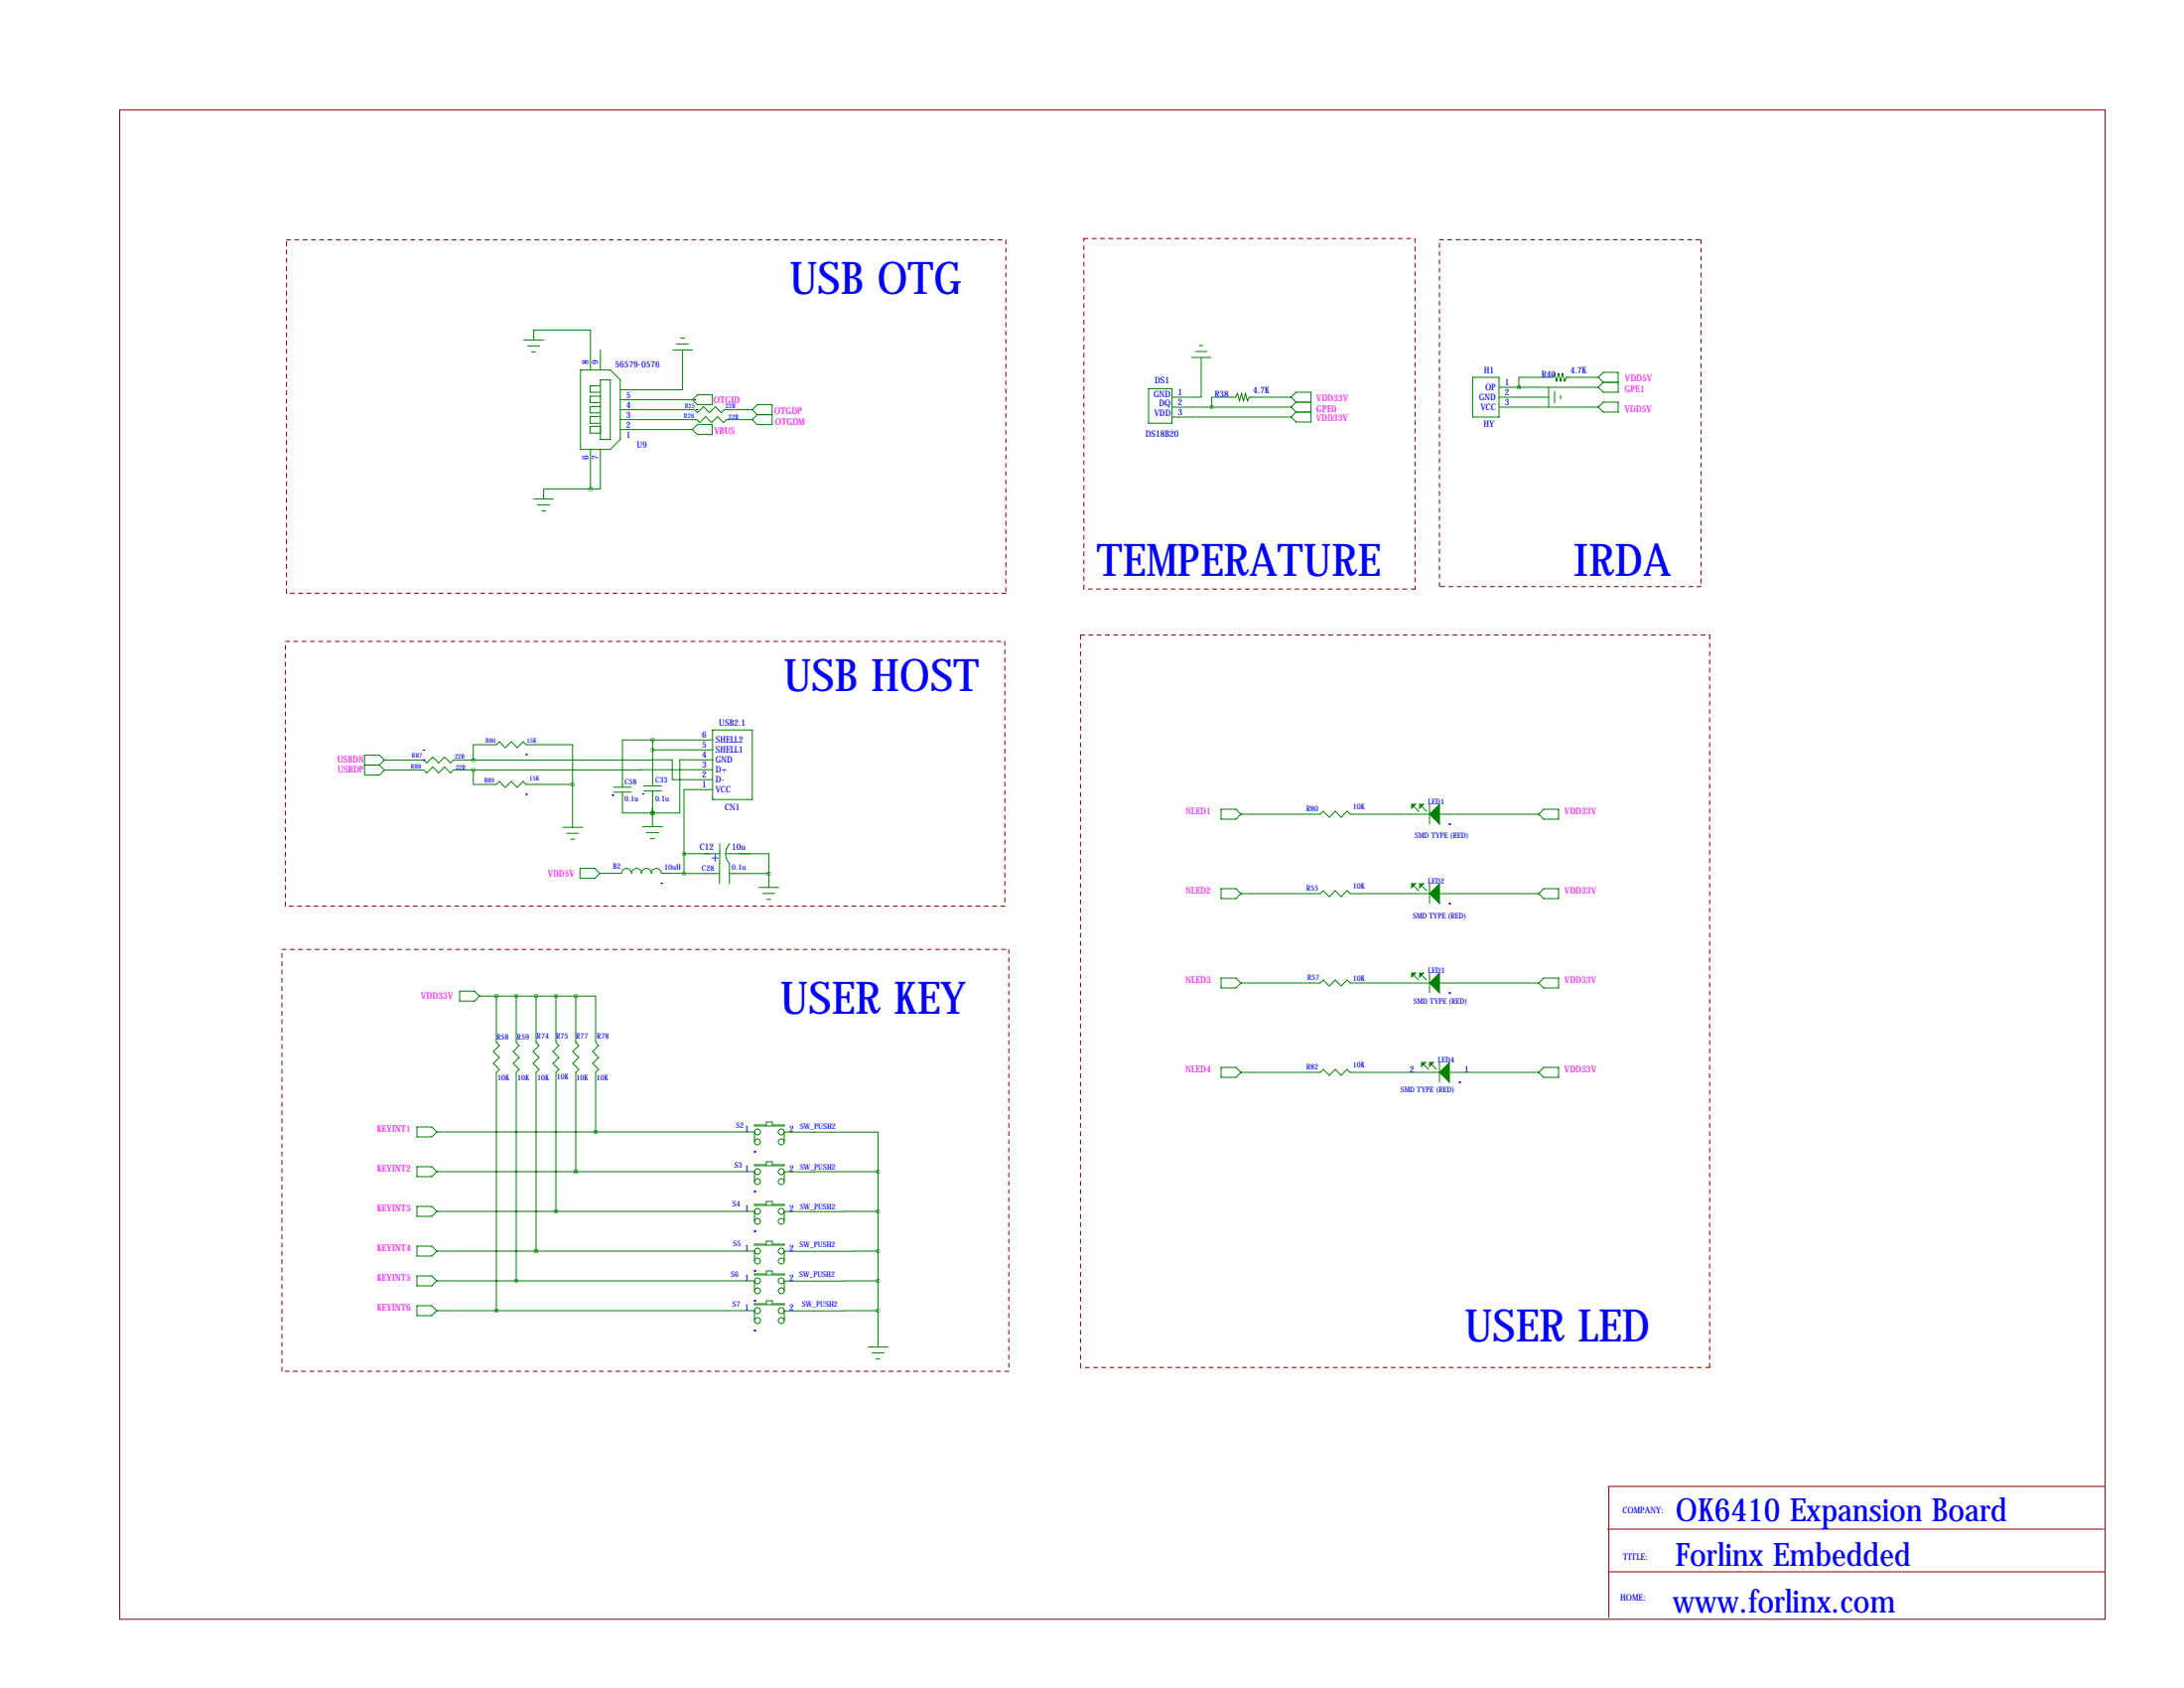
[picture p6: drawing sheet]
<svg xmlns="http://www.w3.org/2000/svg" width="559mm" height="432mm" viewBox="0 0 559 432" stroke-linecap="round" stroke-linejoin="round" font-family="sans-serif">
<g fill="none" stroke="#800000" stroke-width=".25" stroke-dasharray="1.1 1.1">
<path d="M73.3 61.4h184.1M257.4 61.4v90.4M277.3 61h84.8M362.1 61v89.7M368.3 61.3h67M435.3 61.3v88.8M73.3 151.8v-90.4M257.4 151.8h-184.1M277.3 150.7v-89.7M362.1 150.7h-84.8M368.3 150.1v-88.8M435.3 150.1h-67"/>
<path d="M73.1 164.1h184M257.1 164.1v67.7M276.5 162.5h160.9M437.4 162.5v187.3M73.1 231.8v-67.7M257.1 231.8h-184M72.1 242.9h186M258.1 242.9v107.9M72.1 350.8v-107.9M258.1 350.8h-186M276.5 349.8v-187.3M437.4 349.8h-160.9"/>
</g>
<path d="M30.6 28.1h508v386.1h-508zM411.3 391.2h127M411.4 380.2h127M411.6 380.5v33.2M411.5 402.1h127" fill="none" stroke="#800000" stroke-width=".25"/>
<g fill="none" stroke="#008000" stroke-width=".25">
<path d="M134 87h5.1M135 88.5h3.1M136 90h1.1M136.6 87v-2.6h14.5v10.2M148.5 94.6h7.7l2.5 2.6v15.2l-2.5 2.6h-7.7zM153.6 97.2h2.6v15.2h-2.6zM153.6 89.6v5M153.6 98.7h-2.6v1.6h2.5M172.1 89.5h5.1M173.1 88h3.1M174.1 86.5h1.1M174.7 89.5v10.2h-16"/>
<path d="M293.9 99.4h6v8.9h-6zM304.8 91.4h5.1M305.8 89.9h3.1M306.8 88.4h1M307.3 91.4v10.2h-7.4M376.8 96.5h6.7v10.2h-6.7zM383.5 99.1h25.4M388.6 99.1h.1M396.2 99.1v5M408.9 96.5h-8.1l-.5 1-.5-2-.5 2-.5-2-.5 2-.5-2-.5 1h-8.7v2.6M408.9 96.5l1.3-1.3h3.8v5.1h-3.8l-1.3-1.2M408.9 96.5l1.3 1.3"/>
<path d="M410.2 97.8h3.8M410.2 97.8l-1.3 1.3M151.1 115v10.1M153.5 103.9l-2.5 .1v1.6h2.5M153.6 115v10.1h-2.5M153.6 106.5h-2.6v1.8h2.5M153.6 109.1h-2.6v1.7h2.6M153.6 101.3h-2.6v1.7h2.5M158.7 102.3h18.5M158.7 104.8h19l.8 .8 1.5-1.6 1.5 1.6 1.5-1.6 1.6 1.6 .7-.8h7.2M158.7 107.3h19.6l.7 .8 1.5-1.5 1.6 1.5 1.5-1.5 1.5 1.5 .8-.8h6.6M158.7 109.9h18.4"/>
<path d="M177.1 109.9l1.3-1.3h3.8v2.6h-3.8zM178.5 101h3.8v2.5h-3.8l-1.3-1.2zM192.5 104.8l1.3-1.3h3.8v5.1h-3.8l-1.3-1.3M192.5 104.8l1.3 1.3M193.8 106.1h3.8M193.8 106.1l-1.3 1.2M299.9 104.1h30.5M299.9 106.7h30.5M330.4 101.6h-10.7l-.5 1-.5-2-.5 2-.5-2-.6 2-.5-2-.5 1h-6.1v2.5M330.4 101.6l1.2-1.3h3.8v7.6h-3.8l-1.2-1.2M330.4 101.6l1.2 1.3M330.4 104.1l1.2 1.3"/>
<path d="M331.6 105.4h3.8M331.6 105.4l-1.2 1.3M331.6 102.9h3.8M331.6 102.9l-1.2 1.2M383.5 101.6h12.7M383.5 104.1h25.4M397.8 100.1v3M399.3 101.1v1M408.9 104.1l1.3-1.2h3.8v2.5h-3.8zM136.6 127.6h5M137.6 129.1h3M138.6 130.7h1"/>
<path d="M151.1 125.1h-12v2.5M93.3 195.7h3.8M97.1 195.7l1.2 1.3M98.3 194.4h10.1l.8 .8 1.5-1.6 1.5 1.6 1.5-1.6 1.6 1.6 .7-.8h5.1M98.3 194.4l-1.2 1.3M98.3 194.4l-1.2-1.3h-3.8v5.2h3.8l1.2-1.3M121.1 197h-5.1l-.7 .7-1.6-1.5-1.5 1.5-1.5-1.5-1.5 1.5-.8-.7h-10.1M121.1 197v3.7h5.9l.8-.8 1.5 1.5 1.5-1.5 1.5 1.5 1.6-1.5 .7 .8h11.9M121.1 194.4h50.9v5h10.3M121.1 194.4v-3.9h5.9l.8-.8 1.5 1.6 1.5-1.6 1.5 1.6 1.6-1.6 .7 .8h11.9v10.2M167 189.3h-7.7v12.1M167 191.8h15.3"/>
<path d="M167 189.3h15.3M167 189.3v11.8M182.3 194.4h-8.4v13.6h-6.9M182.3 196.9l-61.2 .1M182.3 186.7h10.2v17.8h-10.2zM144 211.6h5M145 213.2h3M146 214.7h1M146.5 200.7v10.9M157 202.6h4.5M157 201.4h4.5M159.3 202.6v5.4h7.7"/>
<path d="M164.4 211.5h5.1M164.7 202.3h4.6M164.7 201.1h4.6M165.4 213h3.1M166.4 214.5h1M167 208l-.1-1.2v4.7M167 208h.1M167 202.3v5.7M175 218.4h9.1M175 218.4v5.1M182.3 202h-7.3v16.4M184.1 215.8v5.1"/>
<path d="M185.7 218.4h11v5.1M186.7 215.8a3.7 3.7 0 0 0 0 5.1M312.4 207h3.8l1.3 1.3-1.3 1.2h-3.8zM317.5 208.3h20.3l.8-.8 1.5 1.5 1.5-1.5 1.6 1.5 1.5-1.5 .7 .8h20.4M361.7 206.2l1.3 1.3M363.7 206.2l1.3 1.3M365.8 205.7v5.1M368.3 208.3h25.4M395 207h3.8v2.5h-3.8l-1.3-1.2zM148.4 222.1h3.8l1.3 1.3-1.3 1.3h-3.8zM153.5 223.4h5.6a1.27 1.27 0 0 1 1.2-1.3 1.27 1.27 0 0 1 1.3 1.3 1.27 1.27 0 0 1 1.3-1.3 1.27 1.27 0 0 1 1.2 1.3 1.27 1.27 0 0 1 1.3-1.3 1.27 1.27 0 0 1 1.3 1.3 1.27 1.27 0 0 1 1.2-1.3 1.27 1.27 0 0 1 1.3 1.3l5.8 .1M175 223.5h9.1"/>
<path d="M184.1 220.9v5.1M186.6 223.5h10.1M186.6 220.9v5.1M194.2 227h5M195.2 228.5h3M196.2 230.1h1M196.7 223.5v3.5M312.4 227.3h3.8l1.3 1.3-1.3 1.3h-3.8zM317.5 228.6h20.3l.8-.8 1.5 1.6 1.5-1.6 1.6 1.6 1.5-1.6 .7 .8h20.4M361.7 226.6l1.3 1.2M363.7 226.6l1.3 1.2M365.8 226.1v5"/>
<path d="M368.3 228.6h25.4M395 227.3h3.8v2.6h-3.8l-1.3-1.3zM117.6 253.5h3.8l1.3 1.3-1.3 1.3h-3.8zM122.7 254.8h24.6M127 254.8v11.9l.8 .8-1.6 1.5 1.6 1.5-1.6 1.5 1.6 1.6-.8 .7v61M132.1 254.8v11.9l.7 .8-1.5 1.5 1.5 1.5-1.5 1.5 1.5 1.6-.7 .7v53.4M137.2 254.8v11.9l.7 .8-1.5 1.5 1.5 1.5-1.5 1.5 1.5 1.6-.7 .7v45.7M142.2 254.8v11.9l.8 .8-1.5 1.5 1.5 1.5-1.5 1.5 1.5 1.6-.8 .7v35.6M147.3 254.8h5.1v11.9l.8 .8-1.6 1.5 1.6 1.5-1.6 1.5 1.6 1.6-.8 .7v15.3M147.3 254.8v11.9l.8 .8-1.5 1.5 1.5 1.5-1.5 1.5 1.5 1.6-.8 .7v25.4M312.4 250.2h3.8l1.3 1.3-1.3 1.2h-3.8zM317.5 251.5h20.3l.8-.8 1.5 1.5 1.5-1.5 1.6 1.5 1.5-1.5 .7 .8h20.4"/>
<path d="M361.7 249.4l1.3 1.3M363.7 249.4l1.3 1.3M365.8 248.9v5.1M368.3 251.5h25.4M395 250.2h3.8v2.5h-3.8l-1.3-1.2zM312.4 273h3.8l1.3 1.3-1.3 1.3h-3.8zM317.5 274.3h20.3l.8-.7 1.5 1.5 1.5-1.5 1.6 1.5 1.5-1.5 .7 .7h22.9M364.2 272.3l1.3 1.3M366.3 272.3l1.2 1.3M368.3 271.8v5.1M370.8 274.3h22.9M395 273h3.8v2.6h-3.8l-1.3-1.3z"/>
<path d="M106.7 288.3h3.8l1.3 1.3-1.3 1.2h-3.8zM106.7 298.4h3.8l1.3 1.3-1.3 1.3h-3.8zM111.8 289.6h81.2v2.5M111.8 299.7h81.2v2.6M193 287.8h3.1v-.8h1.5v.8h3.1v.2h-7.7zM193 297.9h3.1v-.7h1.5v.7h3.1v.3h-7.7zM200.7 289.6h23.9v10.1M200.7 289.6v2.5M200.7 299.7v2.6M224.6 299.7l-23.9 .1M224.6 299.7v44.9M106.7 308.6h3.8l1.3 1.3-1.3 1.2h-3.8z"/>
<path d="M106.7 318.8h3.8l1.3 1.2-1.3 1.3h-3.8zM111.8 309.9h81.2v2.5M193 308.1h3.1v-.8h1.5v.8h3.1v.3h-7.7zM193 318.3h3.1v-.8h1.5v.8h3.1v.2h-7.7zM200.7 309.9v2.5M224.6 309.9h-23.9M106.7 326.4h3.8l1.3 1.3-1.3 1.2h-3.8zM106.7 334h3.8l1.3 1.3-1.3 1.2h-3.8zM111.8 320h81.2v2.6M111.8 327.7h81.2v2.5M111.8 335.3h81.2v2.5M193 325.9h3.1v-.8h1.5v.8h3.1v.2h-7.7z"/>
<path d="M193 333.5h3.1v-.8h1.5v.8h3.1v.3h-7.7zM200.7 320v2.6M200.7 327.7v2.5M200.7 335.3v2.5M224.6 320l-23.9 .1M224.6 327.7h-23.9M224.6 335.3h-23.9M222.1 344.6h5.1M223.1 346.1h3.1M224.1 347.6h1"/>
<circle cx="193.8" cy="299.7" r=".76"/>
<circle cx="193.8" cy="292.1" r=".76"/>
<circle cx="193.8" cy="289.6" r=".76"/>
<circle cx="199.9" cy="299.7" r=".76"/>
<circle cx="199.9" cy="292.1" r=".76"/>
<circle cx="199.9" cy="289.6" r=".76"/>
<circle cx="193.8" cy="309.9" r=".76"/>
<circle cx="193.8" cy="312.4" r=".76"/>
<circle cx="193.8" cy="302.3" r=".76"/>
<circle cx="199.9" cy="309.9" r=".76"/>
<circle cx="199.9" cy="312.4" r=".76"/>
<circle cx="199.9" cy="302.3" r=".76"/>
<circle cx="193.8" cy="322.6" r=".76"/>
<circle cx="193.8" cy="335.3" r=".76"/>
<circle cx="193.8" cy="337.8" r=".76"/>
<circle cx="193.8" cy="330.2" r=".76"/>
<circle cx="193.8" cy="320" r=".76"/>
<circle cx="193.8" cy="327.7" r=".76"/>
<circle cx="199.9" cy="335.3" r=".76"/>
<circle cx="199.9" cy="322.6" r=".76"/>
<circle cx="199.9" cy="337.8" r=".76"/>
<circle cx="199.9" cy="330.2" r=".76"/>
<circle cx="199.9" cy="320" r=".76"/>
<circle cx="199.9" cy="327.7" r=".76"/>
</g>
<g fill="none" stroke="#00f" stroke-width=".25">
<path d="M177.7 102.3h.1M178.3 104.8h.1M108.4 191.9h.1M108.4 194.4h.1M134.6 193h.1M134.6 203.2h.1M156.7 203.4h.1M164.4 203.1h.1M370.8 210.8h.1M169.2 226h.1M370.8 231.1h.1M370.8 254h.1"/>
<path d="M373.4 276.9h.1M193 294.6h.1M193 304.8h.1M193 315h.1M193 325.1h.1M193 332.7h.1M193 340.4h.1"/>
</g>
<g fill="#008000" stroke="#008000" stroke-width=".25">
<path d="M368.3 205.7v5.1l-2.5-2.5z"/>
<path d="M363.2 205.7h1l-1 1.1z"/>
<path d="M361.2 205.7h1l-1 1.1z"/>
<path d="M368.3 226.1v5l-2.5-2.5z"/>
<path d="M363.2 226.1h1l-1 1z"/>
<path d="M361.2 226.1h1l-1 1z"/>
<path d="M368.3 248.9v5.1l-2.5-2.5z"/>
<path d="M363.2 248.9h1l-1 1z"/>
<path d="M361.2 248.9h1l-1 1z"/>
<path d="M370.8 271.8v5.1l-2.5-2.6z"/>
<path d="M365.8 271.8h1l-1 1z"/>
<path d="M363.7 271.8h1l-1 1z"/>
</g>
<path d="M166.9 191.8a.05 .05 0 0 0 .1 0 .05 .05 0 0 0-.1 0zM166.9 208a.05 .05 0 0 0 .1 0 .05 .05 0 0 0-.1 0zM166.9 189.3a.05 .05 0 0 0 .1 0 .05 .05 0 0 0-.1 0zM166.9 208a.05 .05 0 0 0 .1 0 .05 .05 0 0 0-.1 0zM132 327.7a.05 .05 0 0 0 .1 0 .05 .05 0 0 0-.1 0zM151 125.1a.05 .05 0 0 0 .1 0 .05 .05 0 0 0-.1 0zM388.6 99.1a.05 .05 0 0 0 .1 0 .05 .05 0 0 0-.1 0zM310 104.1a.05 .05 0 0 0 .1 0 .05 .05 0 0 0-.1 0zM137.1 320a.05 .05 0 0 0 .1 0 .05 .05 0 0 0-.1 0zM132 254.8a.05 .05 0 0 0 .1 0 .05 .05 0 0 0-.1 0zM142.2 309.9a.05 .05 0 0 0 .1 0 .05 .05 0 0 0-.1 0zM137.1 254.8a.05 .05 0 0 0 .1 0 .05 .05 0 0 0-.1 0zM142.2 254.8a.05 .05 0 0 0 .1 0 .05 .05 0 0 0-.1 0zM147.3 254.8a.05 .05 0 0 0 .1 0 .05 .05 0 0 0-.1 0zM147.3 299.7a.05 .05 0 0 0 .1 0 .05 .05 0 0 0-.1 0zM224.6 309.9a.05 .05 0 0 0 .1 0 .05 .05 0 0 0-.1 0zM224.6 320a.05 .05 0 0 0 .1 0 .05 .05 0 0 0-.1 0zM224.6 327.7a.05 .05 0 0 0 .1 0 .05 .05 0 0 0-.1 0zM224.6 335.3a.05 .05 0 0 0 .1 0 .05 .05 0 0 0-.1 0zM224.6 299.7a.05 .05 0 0 0 .1 0 .05 .05 0 0 0-.1 0z" fill="#008000" stroke="#008000" stroke-width="1"/>
<g font-size="11.5" fill="#00f">
<text x="201.9" y="75.2">USB OTG</text>
<text x="280.7" y="147.3">TEMPERATURE</text>
<text x="402.6" y="147.3">IRDA</text>
<text x="200.4" y="176.8">USB HOST</text>
<text x="199.6" y="259.3">USER KEY</text>
<text x="374.6" y="343.2">USER LED</text>
</g>
<g font-size="8.2" fill="#00f">
<text x="428.7" y="389.1">OK6410 Expansion Board</text>
<text x="428.6" y="400.5">Forlinx Embedded</text>
<text x="428" y="412.5">www.forlinx.com</text>
</g>
<text font-size="3.6" fill="#00f" x="183.9" y="220.7" transform="rotate(-90 183.9 220.7)">+</text>
<g font-size="2.4" fill="#f0f">
<text x="415.7" y="100.3">GPE1</text>
<text x="415.8" y="97.5">VDD5V</text>
<text x="182.6" y="103.1">OTGID</text>
<text x="198.1" y="105.9">OTGDP</text>
<text x="336.8" y="107.8">VDD33V</text>
<text x="336.8" y="102.5">VDD33V</text>
<text x="336.8" y="105.3">GPE0</text>
<text x="415.7" y="105.4">VDD5V</text>
<text x="182.8" y="110.9">VBUS</text>
<text x="198.3" y="108.7">OTGDM</text>
<text x="86.3" y="195.1">USBDN</text>
<text x="86.4" y="197.7">USBDP</text>
<text x="303.4" y="208.3">NLED1</text>
<text x="400.3" y="208.3">VDD33V</text>
<text x="140.1" y="224.3">VDD5V</text>
<text x="303.4" y="228.6">NLED2</text>
<text x="400.3" y="228.6">VDD33V</text>
<text x="303.4" y="251.5">NLED3</text>
<text x="400.3" y="251.5">VDD33V</text>
<text x="107.8" y="255.6">VDD33V</text>
<text x="303.4" y="274.3">NLED4</text>
<text x="400.3" y="274.3">VDD33V</text>
<text x="96.5" y="289.6">KEYINT1</text>
<text x="96.5" y="299.7">KEYINT2</text>
<text x="96.5" y="309.9">KEYINT3</text>
<text x="96.5" y="320">KEYINT4</text>
<text x="96.5" y="327.7">KEYINT5</text>
<text x="96.5" y="335.3">KEYINT6</text>
</g>
<g font-size="2.3" fill="#00f">
<text x="150.6" y="93.1" transform="rotate(-90 150.6 93.1)">8</text>
<text x="153.1" y="93.1" transform="rotate(-90 153.1 93.1)">9</text>
<text x="157.4" y="93.9">56579-0576</text>
<text x="379.7" y="95.5">H1</text>
<text x="401.8" y="95.6">4.7K</text>
<text x="160.2" y="101.8">5</text>
<text x="295.2" y="101.5">GND</text>
<text x="295.4" y="98">DS1</text>
<text x="301.4" y="101.1">1</text>
<text x="310.7" y="101.6">R38</text>
<text x="320.6" y="100.7">4.7K</text>
<text x="380" y="99.9">OP</text>
<text x="385.1" y="98.6">1</text>
<text x="385.1" y="101.1">2</text>
<text x="394.4" y="96.5">R40</text>
<text x="160.2" y="104.4">4</text>
<text x="160.2" y="106.9">3</text>
<text x="295.4" y="106.5">VDD</text>
<text x="296.5" y="103.9">DQ</text>
<text x="301.4" y="103.6">2</text>
<text x="301.4" y="106.2">3</text>
<text x="378.4" y="102.4">GND</text>
<text x="378.8" y="104.9">VCC</text>
<text x="385.1" y="103.6">3</text>
<text x="160.2" y="109.5">2</text>
<text x="160.2" y="112">1</text>
<text x="293" y="111.8">DS18B20</text>
<text x="379.6" y="109.3">HY</text>
<text x="150.6" y="117.7" transform="rotate(-90 150.6 117.7)">6</text>
<text x="153.1" y="117.7" transform="rotate(-90 153.1 117.7)">7</text>
<text x="163" y="114.6">U9</text>
<text x="184" y="185.7">USB2.1</text>
<text x="179.6" y="191.3">5</text>
<text x="179.6" y="188.8">6</text>
<text x="183.1" y="190.1">SHELL2</text>
<text x="179.6" y="196.4">3</text>
<text x="179.6" y="193.9">4</text>
<text x="183.1" y="197.7">D+</text>
<text x="183.1" y="195.2">GND</text>
<text x="183.1" y="192.6">SHELL1</text>
<text x="179.6" y="201.5">1</text>
<text x="179.6" y="198.9">2</text>
<text x="183.1" y="202.8">VCC</text>
<text x="183.1" y="200.2">D-</text>
<text x="185.4" y="207.1">CN1</text>
<text x="179" y="217.4">C12</text>
<text x="187.2" y="217.3">10u</text>
<text x="360.8" y="274.3">2</text>
<text x="374.6" y="274.3">1</text>
<text x="190.6" y="289.6">1</text>
<text x="201.9" y="289.6">2</text>
<text x="190.6" y="299.7">1</text>
<text x="201.9" y="299.8">2</text>
<text x="190.6" y="309.9">1</text>
<text x="201.9" y="309.9">2</text>
<text x="190.6" y="320">1</text>
<text x="201.9" y="320.1">2</text>
<text x="190.6" y="327.7">1</text>
<text x="201.9" y="327.7">2</text>
<text x="190.6" y="335.3">1</text>
<text x="201.9" y="335.3">2</text>
<text x="415.1" y="387">COMPANY:</text>
<text x="415.3" y="398.9">TITLE:</text>
<text x="414.6" y="409.5">HOME:</text>
</g>
<g font-size="2" fill="#00f">
<text x="159.8" y="200.6">C58</text>
<text x="167.6" y="200.1">C33</text>
<text x="159.8" y="204.9">0.1u</text>
<text x="167.6" y="204.9">0.1u</text>
<text x="334.2" y="207.6">R80</text>
<text x="346.2" y="207.1">10K</text>
<text x="365.4" y="205.7">LED1</text>
<text x="362" y="214.4">SMD TYPE (RED)</text>
<text x="156.9" y="222.2">B2</text>
<text x="170" y="222.5">10uH</text>
<text x="179.6" y="222.7">C28</text>
<text x="187.2" y="222.4">0.1u</text>
<text x="334.2" y="227.9">R55</text>
<text x="346.2" y="227.4">10K</text>
<text x="365.4" y="226.1">LED2</text>
<text x="361.5" y="235.1">SMD TYPE (RED)</text>
<text x="334.5" y="250.8">R57</text>
<text x="346.2" y="251.1">10K</text>
<text x="365.4" y="248.9">LED3</text>
<text x="361.7" y="256.9">SMD TYPE (RED)</text>
<text x="127" y="265.9">R58</text>
<text x="132.2" y="265.8">R59</text>
<text x="137.3" y="265.7">R74</text>
<text x="142.3" y="265.7">R75</text>
<text x="147.4" y="265.7">R77</text>
<text x="152.7" y="265.7">R78</text>
<text x="334.2" y="273.6">R82</text>
<text x="346.2" y="273.1">10K</text>
<text x="367.9" y="271.8">LED4</text>
<text x="127.3" y="276.3">10K</text>
<text x="132.4" y="276.3">10K</text>
<text x="137.4" y="276.3">10K</text>
<text x="142.4" y="276.2">10K</text>
<text x="147.5" y="276.4">10K</text>
<text x="152.6" y="276.4">10K</text>
<text x="358.4" y="279.4">SMD TYPE (RED)</text>
<text x="188.4" y="288.5">S2</text>
<text x="204.7" y="288.7">SW_PUSH2</text>
<text x="188" y="298.8">S3</text>
<text x="204.7" y="299.3">SW_PUSH2</text>
<text x="187.4" y="308.7">S4</text>
<text x="204.7" y="309.4">SW_PUSH2</text>
<text x="187.6" y="318.8">S5</text>
<text x="204.6" y="319">SW_PUSH2</text>
<text x="187" y="326.6">S6</text>
<text x="204.5" y="326.6">SW_PUSH2</text>
<text x="187.5" y="334.3">S7</text>
<text x="205.2" y="334.3">SW_PUSH2</text>
</g>
<g font-size="1.6" fill="#00f">
<text x="175" y="107">R26</text>
<text x="175.2" y="104.3">R25</text>
<text x="185.6" y="104.5">22R</text>
<text x="186.4" y="107.3">22R</text>
<text x="124.2" y="189.9">R86</text>
<text x="134.7" y="189.9">15K</text>
<text x="105.2" y="196.6">R88</text>
<text x="105.4" y="193.9">R87</text>
<text x="116.3" y="194.1">22R</text>
<text x="116.6" y="196.9">22R</text>
<text x="123.9" y="200.2">R89</text>
<text x="135.4" y="199.7">15K</text>
</g>
</svg>
